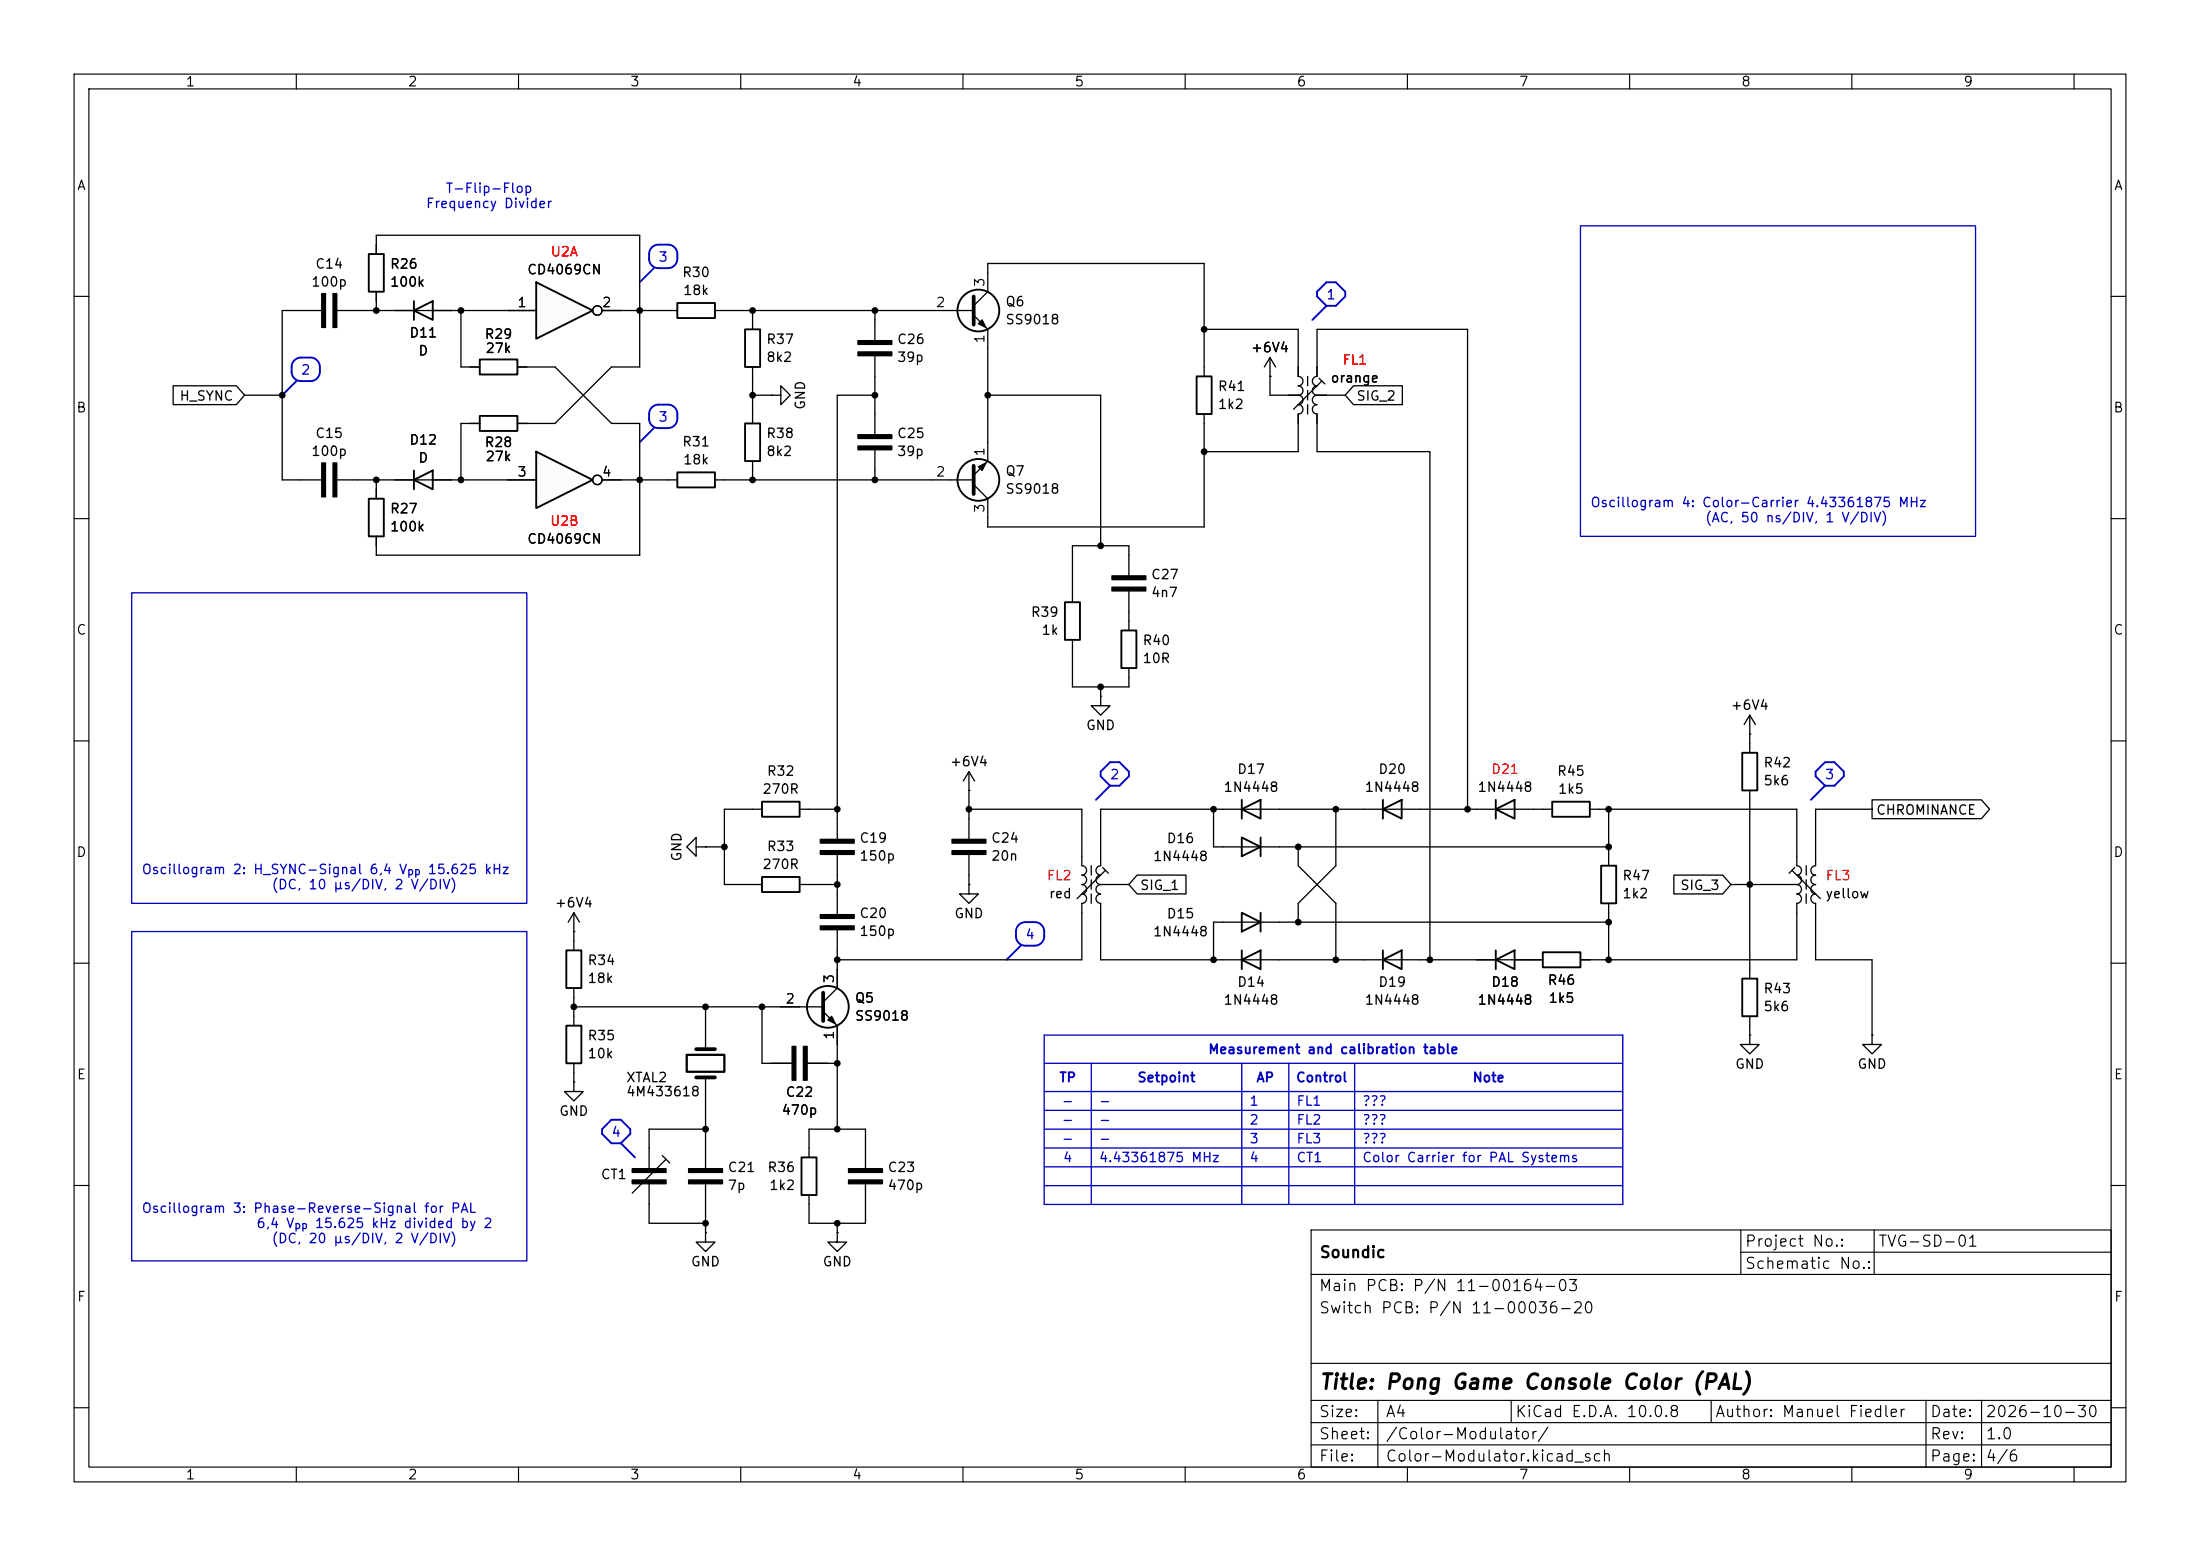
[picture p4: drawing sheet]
<svg xmlns="http://www.w3.org/2000/svg" width="297mm" height="210mm" viewBox="0 0 297 210" stroke-linecap="round" stroke-linejoin="round" font-family="sans-serif">
<g fill="none" stroke="#000" stroke-width=".15">
<path d="M10 10h277v190h-277zM12 12h273v186h-273zM40 10v2M70 10v2M100 10v2M130 10v2M160 10v2M190 10v2M220 10v2M250 10v2M280 10v2M10 40h2"/>
<path d="M285 40h2M10 70h2M285 70h2M10 100h2M285 100h2M10 130h2M285 130h2M10 160h2M177 166h108v32h-108zM177 172h108M235 169h50M235 166v6"/>
<path d="M253 166v6M285 160h2M10 190h2M40 198v2M70 198v2M100 198v2M130 198v2M160 198v2M177 195h108M177 192h108M177 189h108M177 184h108"/>
<path d="M186 189v9M190 198v2M204 189v3M220 198v2M231 189v3M250 198v2M260 189v9M267.5 189v9M280 198v2M285 190h2"/>
</g>
<g fill="none" stroke="#000" stroke-width=".25">
<path d="M49.8 34.3h2v5.1h-2zM55.9 41.9l2.5-1.3v2.6zM55.9 40.6v2.6M161.5 50.8h2.1v5.1h-2.1zM55.9 64.8l2.5-1.3v2.5zM55.9 63.5v2.5M167.6 109.2l2.6-1.2v2.5zM167.6 108v2.5M186.7 109.2l2.5-1.2v2.5zM186.7 108v2.5M216.2 116.8h2v5.1h-2zM76.5 128.3h2v5.1h-2z"/>
<path d="M76.5 138.4h2v5.1h-2zM167.6 129.5l2.6-1.2v2.5zM167.6 128.3v2.5M186.7 129.5l2.5-1.2v2.5zM186.7 128.3v2.5M201.9 129.5l2.6-1.2v2.5zM201.9 128.3v2.5M208.3 128.5h5.1v2.1h-5.1zM235.2 132.1h2v5.1h-2z"/>
</g>
<g fill="none" stroke="#000" stroke-width=".18">
<path d="M50.8 33v1.3M50.8 39.4v1.2M40.6 41.9h2.8M45.5 41.9h2.8M53.3 41.9h7.7M162.6 49.5v1.3M162.6 55.9v1.3M171.4 50.8h.1M171.4 48.3l-.7 1.2M171.4 48.3l.8 1.2M171.4 48.3v2.5M174 53.3h1.3a.64 .64 0 0 1 .6 .7 .64 .64 0 0 1-.6 .6 .64 .64 0 0 1 .6 .7 .64 .64 0 0 1-.6 .6v1.3"/>
<path d="M175.3 49.5v1.3a.64 .64 0 0 1 .6 .6 .64 .64 0 0 1-.6 .7 .64 .64 0 0 1 .6 .6 .64 .64 0 0 1-.6 .6M176.5 50.8v1.3M176.5 52.7v1.3M176.5 54.6v1.3M177.8 49.5v1.3a.63 .63 0 0 0-.6 .6 .63 .63 0 0 0 .6 .7 .64 .64 0 0 0-.6 .6 .64 .64 0 0 0 .6 .6h1.3M177.8 53.3a.63 .63 0 0 0-.6 .7 .63 .63 0 0 0 .6 .6 .64 .64 0 0 0-.6 .6 .64 .64 0 0 0 .6 .7v1.3M178.1 51.1l.7 .7M178.4 51.4l-3.8 3.8M40.6 64.8h2.8M45.5 64.8h2.8M53.3 64.8h7.7M165.1 109.2h7.6"/>
<path d="M184.1 109.2h7.7M217.2 115.6v1.2M241.3 119.4h1.3M241.9 117.5l3.8 3.8M242.3 117.1l-.8 .8M242.6 115.6v1.2a.63 .63 0 0 1 .6 .7 .63 .63 0 0 1-.6 .6 .64 .64 0 0 1 .6 .6 .64 .64 0 0 1-.6 .7M242.6 119.4a.63 .63 0 0 1 .6 .6 .63 .63 0 0 1-.6 .7 .64 .64 0 0 1 .6 .6 .64 .64 0 0 1-.6 .6v1.3M243.8 116.8v1.3M243.8 118.7v1.3M245.1 115.6v1.2a.64 .64 0 0 0-.6 .7 .64 .64 0 0 0 .6 .6 .64 .64 0 0 0-.6 .7 .64 .64 0 0 0 .6 .6 .64 .64 0 0 0-.6 .6 .64 .64 0 0 0 .6 .7 .64 .64 0 0 0-.6 .6 .64 .64 0 0 0 .6 .6M77.5 125.7h.1M77.5 123.2v2.5"/>
<path d="M77.5 127v1.3M77.5 133.4v1.2M77.5 137.2v1.2M77.5 123.2l-.8 1.3M77.5 123.2l.7 1.3M95.2 139.7v1.9M165.1 129.5h7.6M184.1 129.5h7.7M199.4 129.5h8.9M213.4 129.5h1.2M217.2 121.9v1.3M236.2 139.7v1.3h1.3l-1.3 1.2-1.3-1.2h1.3"/>
<path d="M236.2 139.7h.1M236.2 130.8v1.3M236.2 137.2v1.2M243.8 120.7v1.2M245.1 121.9v1.3M252.7 139.7v1.3h-1.2l1.2 1.2 1.3-1.2h-1.3M252.7 139.7h.1M77.5 146.1v1.2h1.2l-1.2 1.3-1.3-1.3h1.3M77.5 146.1h.1M77.5 143.5v1.3M87.6 154.9v3.1M87.6 159.5v3.1"/>
<path d="M89.4 156l1 1M89.9 156.5l-4.6 4.5M95.2 145.4v1.9"/>
</g>
<path d="M94 145.4h2.5M94 141.6h2.5" fill="none" stroke="#000" stroke-width=".51"/>
<path d="M92.7 142.4h5.1v2.3h-5.1z" fill="none" stroke="#000" stroke-width=".3"/>
<path d="M43.4 39.6h.5v4.6h-.5zM45 39.6h.5v4.6h-.5zM43.4 62.5h.5v4.6h-.5zM45 62.5h.5v4.6h-.5zM85.3 157.7h4.6v.5h-4.6zM85.3 159.3h4.6v.5h-4.6z" fill="#000" stroke="#000" stroke-width=".18"/>
<path d="M72.4 38.1l7.6 3.8-7.6 3.8z" fill="#fcfcfc"/>
<g fill="none" stroke="#000" stroke-width=".25">
<path d="M72.4 38.1l7.6 3.8-7.6 3.8zM64.8 48.5h5v2h-5zM64.8 56.1h5v2.1h-5zM91.4 40.9h5.1v2h-5.1zM100.6 44.5h2v5h-2zM100.6 57.2h2v5h-2zM91.4 63.8h5.1v2h-5.1zM143.8 81.3h2v5.1h-2zM151.4 85.1h2v5.1h-2zM102.9 108.2h5v2h-5zM102.9 118.4h5v2h-5zM167.6 113l2.6 1.3-2.6 1.3z"/>
<path d="M170.2 113v2.6M201.9 109.2l2.6-1.2v2.5zM201.9 108v2.5M209.5 108.2h5.1v2h-5.1zM235.2 101.6h2v5.1h-2zM167.6 123.2l2.6 1.3-2.6 1.2zM170.2 123.2v2.5"/>
<circle cx="132.1" cy="41.9" r="2.82"/>
<circle cx="132.1" cy="64.8" r="2.82"/>
<circle cx="111.8" cy="135.9" r="2.82"/>
</g>
<g fill="none" stroke="#000" stroke-width=".18">
<path d="M133.3 36.8v2.6l-1.9 1.9M63.5 49.5h1.3M63.5 57.2h1.3M68.6 41.9h3.8M69.8 49.5h1.3M69.8 57.2h1.3M81.3 41.9h2.5M90.2 41.9h1.2M96.5 41.9h1.3M101.6 43.2v1.3M101.6 49.5v1.3M101.6 55.9v1.3"/>
<path d="M104.1 53.3h1.3v-1.2l1.3 1.2-1.3 1.3v-1.3M104.1 53.3h.1M118.1 43.2v2.8M118.1 48v2.8M118.1 55.9v2.8M125.7 41.9h5.7M131.4 42.5l1.9 2v2.5M133.3 59.7v2.5l-1.9 1.9M90.2 64.8h1.2M96.5 64.8h1.3M101.6 62.2v1.3M118.1 60.7v2.8"/>
<path d="M125.7 64.8h5.7M131.4 65.4l1.9 1.9v2.6M152.4 74.9v2.8M152.4 79.8v2.8M144.8 80v1.3M144.8 86.4v1.2M148.6 94v1.3h1.3l-1.3 1.2-1.3-1.2h1.3M148.6 94h.1M152.4 83.8v1.3M152.4 90.2v1.2M236.2 99.1h.1M236.2 96.5l-.7 1.3"/>
<path d="M236.2 96.5l.8 1.3M236.2 96.5v2.6M94 114.3v-1.3l-1.3 1.3 1.3 1.3v-1.3h1.2M95.2 114.3h.1M101.6 109.2h1.3M101.6 119.4h1.3M107.9 109.2h1.3M107.9 119.4h1.3M113 110.5v2.8M113 115.3v2.8M130.8 110.5v2.8M130.8 115.3v2.8"/>
<path d="M146 115.6v1.2a.64 .64 0 0 1 .7 .7 .64 .64 0 0 1-.7 .6 .64 .64 0 0 1 .7 .7 .64 .64 0 0 1-.7 .6 .64 .64 0 0 1 .7 .6 .64 .64 0 0 1-.7 .7 .64 .64 0 0 1 .7 .6 .64 .64 0 0 1-.7 .6M147.3 116.8v1.3M147.3 118.7v1.3M148.6 115.6v1.2a.63 .63 0 0 0-.6 .7 .63 .63 0 0 0 .6 .6 .64 .64 0 0 0-.6 .6 .64 .64 0 0 0 .6 .7M148.6 119.4a.63 .63 0 0 0-.6 .6 .63 .63 0 0 0 .6 .7 .64 .64 0 0 0-.6 .6 .64 .64 0 0 0 .6 .6v1.3M148.6 119.4h1.3M148.9 117.1l.7 .8M149.2 117.5l-3.8 3.8M165.1 114.3h7.6M199.4 109.2h7.6M208.3 109.2h1.2M214.6 109.2h1.3"/>
<path d="M236.2 100.3v1.3M236.2 106.7v1.3M105.4 135.9h5.7M111.1 136.5l1.9 1.9v2.6M113 120.7v2.7M113 125.5v2.8M113 130.8v2.6l-1.9 1.9M146 121.9v1.3M147.3 120.7v1.2M165.1 124.5h7.6M104.1 143.5h2.8M109 143.5h2.8"/>
<path d="M95.2 166.4v1.2h1.3l-1.3 1.3-1.2-1.3h1.2M95.2 166.4h.1M113 166.4v1.2h1.3l-1.3 1.3-1.2-1.3h1.2M113 166.4h.1"/>
<circle cx="80.6" cy="41.9" r=".63"/>
</g>
<g fill="#000" stroke="#000" stroke-width=".18">
<path d="M115.8 58.7h4.6v.5h-4.6zM115.8 46h4.6v.5h-4.6zM115.8 47.5h4.6v.5h-4.6zM132.1 43.7l.5-.5 .5 1zM115.8 60.2h4.6v.5h-4.6zM132.1 63l1-.5-.5 1zM150.1 77.7h4.6v.5h-4.6zM150.1 79.2h4.6v.6h-4.6zM110.7 113.3h4.6v.5h-4.6zM110.7 114.8h4.6v.5h-4.6zM128.5 113.3h4.6v.5h-4.6zM128.5 114.8h4.6v.5h-4.6z"/>
<path d="M110.7 123.4h4.6v.6h-4.6zM110.7 125h4.6v.5h-4.6zM111.8 137.7l.5-.5 .5 1zM106.9 141.2h.5v4.6h-.5zM108.5 141.2h.5v4.6h-.5z"/>
</g>
<path d="M131.4 40v3.8M131.4 62.9v3.8M111.1 134v3.8" fill="none" stroke="#000" stroke-width=".51"/>
<path d="M72.4 61l7.6 3.8-7.6 3.8z" fill="#fcfcfc"/>
<path d="M49.8 67.3h2v5.1h-2zM72.4 61l7.6 3.8-7.6 3.8zM108.2 156.2h2v5.1h-2z" fill="none" stroke="#000" stroke-width=".25"/>
<g fill="none" stroke="#000" stroke-width=".18">
<path d="M50.8 34.3v-2.5h35.6v17.7h-3.9l-7.6 7.7h-5.1M50.8 39.4v2.5M133.3 36.8v-1.2h29.3v13.9M23.4 52.1h8.5l1.1 1.2-1.1 1.3h-8.5zM33 53.3h5.1M40.6 41.9h-2.5v22.9h2.5M48.3 41.9h7.6M58.4 41.9h14M62.2 41.9v7.6h2.6M64.8 57.2h-2.6v7.6M69.8 49.5h5.1l7.6 7.7h3.9v17.7h-35.6v-2.5M81.3 41.9h8.9"/>
<path d="M97.8 41.9h27.9M101.6 53.3h2.5M101.6 41.9v1.3M101.6 50.8v5.1M118.1 41.9v1.3M118.1 50.8v5.1M118.1 53.3h-5.1v57.2M133.3 47v12.7M133.3 53.3h15.3v20.4M162.6 57.2v13.9h-29.3v-1.2M162.6 44.5h12.7v6.3M171.4 50.8h.1"/>
<path d="M171.4 50.8v2.5h3.9M175.3 55.9v5.1h-12.7M177.8 53.3h3.8M177.8 50.8v-6.3h20.3v64.7M177.8 55.9v5.1h15.2v68.5M182.7 52.1h6.6v2.5h-6.6l-1.1-1.3zM48.3 64.8h7.6M50.8 64.8v2.5M58.4 64.8h14M81.3 64.8h8.9M97.8 64.8h27.9M101.6 63.5v1.3"/>
<path d="M118.1 63.5v1.3M152.4 74.9v-1.2h-7.6v6.3M144.8 87.6v5.1h7.6v-1.3M148.6 92.7v1.3M152.4 82.6v1.2M236.2 99.1v1.2M95.2 114.3h2.6M101.6 109.2h-3.8v10.2h3.8M109.2 119.4h3.8M109.2 109.2h3.8M113 118.1v2.6M130.8 106.7h.1"/>
<path d="M130.8 119.4v1.3h-1.3l1.3 1.2 1.3-1.2h-1.3M130.8 119.4h.1M130.8 104.1l.8 1.3M130.8 104.1l-.8 1.3M130.8 104.1v6.4M130.8 118.1v1.3M130.8 109.2h15.2v6.4M149.9 119.4h2.5M153.5 118.1h6.6v2.6h-6.6l-1.1-1.3zM163.8 109.2v5.1h1.3M165.1 109.2h-16.5v6.4M172.7 109.2h11.4"/>
<path d="M172.7 114.3h44.5M175.3 114.3v2.5l5 5.1v7.6M180.3 109.2v7.6l-5 5.1v2.6M191.8 109.2h7.6M207 109.2h1.3M215.9 109.2h26.7v6.4M217.2 109.2v6.4M226 118.1h6.6l1.1 1.3-1.1 1.3h-6.6zM233.7 119.4h7.6M236.2 108v22.8M252.7 107.9h14.8l1.1 1.3-1.1 1.3h-14.8zM252.7 109.2h-7.6v6.4"/>
<path d="M77.5 125.7v1.3M77.5 134.6v2.6M77.5 135.9h30.4M95.2 135.9v3.8M102.9 135.9v7.6h4M113 128.3v5.1M113 138.4v14M146 123.2v6.3h-33M148.6 123.2v6.3h16.5M165.1 124.5h-1.3v5M172.7 129.5h11.4M172.7 124.5h44.5"/>
<path d="M191.8 129.5h10.1M204.5 129.5h3.8M217.2 123.2v6.3M236.2 138.4v1.3M242.6 123.2v6.3h-29.2M245.1 123.2v6.3h7.6v10.2M77.5 144.8v1.3M95.2 147.3v10.4M95.2 159.8v6.6M95.2 152.4h-7.6v2.5M109 143.5h4M109.2 156.2v-3.8h7.6v5.3"/>
<path d="M116.8 159.8v5.3h-7.6v-3.8M87.6 162.6v2.5h7.6M113 165.1v1.3"/>
<circle cx="80.6" cy="41.9" r=".63"/>
<circle cx="80.6" cy="64.8" r=".63"/>
</g>
<path d="M93 157.7h4.5v.5h-4.5zM93 159.3h4.5v.5h-4.5zM114.6 157.7h4.5v.5h-4.5zM114.6 159.3h4.5v.5h-4.5z" fill="#000" stroke="#000" stroke-width=".18"/>
<g fill="none" stroke="#0000c2" stroke-width=".18">
<path d="M213.4 30.5h53.3v41.9h-53.3zM17.8 80h53.3v41.9h-53.3zM17.8 125.7h53.3v44.5h-53.3zM141 139.7h78.1v22.9h-78.1zM141 143.5h78.1M141 147.3h78.1M141 149.9h78.1M141 152.4h78.1M141 154.9h78.1M141 157.5h78.1M147.3 143.5v19.1M167.6 143.5v19.1"/>
<path d="M174 143.5v19.1M182.9 143.5v19.1M141 160h78.1"/>
</g>
<g fill="none" stroke="#0000c2" stroke-width=".25">
<path d="M88 33.4l.7-.4h1.5a1.27 1.27 0 0 1 1.2 1.3v.6a1.27 1.27 0 0 1-1.2 1.3h-1.3a1.27 1.27 0 0 1-1.3-1.3l.1-.9zM88.3 36.2l-1.9 1.9M177.8 39.4l1.3-1.3h1.2l1.3 1.3v.6l-1.3 1.3h-1.2l-1.3-1.3zM39.4 50.2a1.28 1.28 0 0 0 1.2 1.2h1.3a1.27 1.27 0 0 0 1.3-1.2v-.7a1.27 1.27 0 0 0-1.3-1.2h-1.3a1.27 1.27 0 0 0-1.2 1.2v.7M40 51.4l-1.9 1.9M88 55l.7-.4h1.5a1.27 1.27 0 0 1 1.2 1.3v.6a1.28 1.28 0 0 1-1.2 1.3h-1.3a1.27 1.27 0 0 1-1.3-1.3l.1-.9zM88.3 57.8l-1.9 1.9M179.1 41.3l-1.9 1.9M148.6 104.1l1.3-1.2h1.2l1.3 1.2v.7l-1.3 1.2h-1.2l-1.3-1.2zM149.9 106l-1.9 2M245.1 104.1l1.3-1.2h1.2l1.3 1.2v.7l-1.3 1.2h-1.2l-1.3-1.2zM246.4 106l-1.9 2"/>
<path d="M137.5 124.8l.7-.3h1.5a1.27 1.27 0 0 1 1.3 1.2v.7a1.28 1.28 0 0 1-1.3 1.2h-1.3a1.27 1.27 0 0 1-1.2-1.2v-1zM137.8 127.6l-1.9 1.9M81.3 152.4l1.2-1.3h1.3l1.3 1.3v.6l-1.3 1.3h-1.3l-1.2-1.3zM83.8 154.3l1.9 1.9"/>
</g>
<g fill="#000">
<circle cx="38.1" cy="53.3" r=".46"/>
<circle cx="50.8" cy="41.9" r=".46"/>
<circle cx="62.2" cy="41.9" r=".46"/>
<circle cx="86.4" cy="41.9" r=".46"/>
<circle cx="101.6" cy="41.9" r=".46"/>
<circle cx="101.6" cy="53.3" r=".46"/>
<circle cx="118.1" cy="41.9" r=".46"/>
<circle cx="118.1" cy="53.3" r=".46"/>
<circle cx="133.3" cy="53.3" r=".46"/>
<circle cx="162.6" cy="44.5" r=".46"/>
<circle cx="50.8" cy="64.8" r=".46"/>
<circle cx="62.2" cy="64.8" r=".46"/>
<circle cx="86.4" cy="64.8" r=".46"/>
<circle cx="101.6" cy="64.8" r=".46"/>
<circle cx="118.1" cy="64.8" r=".46"/>
<circle cx="148.6" cy="73.7" r=".46"/>
<circle cx="162.6" cy="61" r=".46"/>
<circle cx="148.6" cy="92.7" r=".46"/>
<circle cx="97.8" cy="114.3" r=".46"/>
<circle cx="113" cy="119.4" r=".46"/>
<circle cx="113" cy="109.2" r=".46"/>
<circle cx="130.8" cy="109.2" r=".46"/>
<circle cx="163.8" cy="109.2" r=".46"/>
<circle cx="175.3" cy="114.3" r=".46"/>
<circle cx="180.3" cy="109.2" r=".46"/>
<circle cx="198.1" cy="109.2" r=".46"/>
<circle cx="217.2" cy="109.2" r=".46"/>
<circle cx="217.2" cy="114.3" r=".46"/>
<circle cx="236.2" cy="119.4" r=".46"/>
<circle cx="77.5" cy="135.9" r=".46"/>
<circle cx="95.2" cy="135.9" r=".46"/>
<circle cx="102.9" cy="135.9" r=".46"/>
<circle cx="113" cy="129.5" r=".46"/>
<circle cx="163.8" cy="129.5" r=".46"/>
<circle cx="175.3" cy="124.5" r=".46"/>
<circle cx="180.3" cy="129.5" r=".46"/>
<circle cx="193" cy="129.5" r=".46"/>
<circle cx="217.2" cy="129.5" r=".46"/>
<circle cx="217.2" cy="124.5" r=".46"/>
<circle cx="95.2" cy="152.4" r=".46"/>
<circle cx="113" cy="152.4" r=".46"/>
<circle cx="113" cy="143.5" r=".46"/>
<circle cx="95.2" cy="165.1" r=".46"/>
<circle cx="113" cy="165.1" r=".46"/>
</g>
<text font-size="2" x="178" y="188">Title: Pong Game Console Color (PAL)</text>
<g font-size="1.5">
<text x="178" y="170.1">Soundic</text>
<text x="235.5" y="168.6">Project No.:</text>
<text x="235.5" y="171.6">Schematic No.:</text>
<text x="253.5" y="168.6">TVG-SD-01</text>
<text x="178" y="174.6">Main PCB: P/N 11-00164-03</text>
<text x="178" y="177.6">Switch PCB: P/N 11-00036-20</text>
<text x="178" y="191.6">Size:</text>
<text x="187" y="191.6">A4</text>
<text x="204.5" y="191.6">KiCad E.D.A. 10.0.8</text>
<text x="231.5" y="191.6">Author: Manuel Fiedler</text>
<text x="260.5" y="191.6">Date:</text>
<text x="268" y="191.6">2026-10-30</text>
<text x="178" y="194.6">Sheet:</text>
<text x="178" y="197.6">File:</text>
<text x="187" y="197.6">Color-Modulator.kicad_sch</text>
<text x="187" y="194.6">/Color-Modulator/</text>
<text x="260.5" y="197.6">Page:</text>
<text x="260.5" y="194.6">Rev:</text>
<text x="268" y="194.6">1.0</text>
<text x="268" y="197.6">4/6</text>
</g>
<g font-size="1.3">
<text x="25" y="12">1</text>
<text x="55" y="12">2</text>
<text x="85" y="12">3</text>
<text x="115" y="12">4</text>
<text x="145" y="12">5</text>
<text x="175" y="12">6</text>
<text x="205" y="12">7</text>
<text x="235" y="12">8</text>
<text x="265" y="12">9</text>
<text x="10.3" y="26">A</text>
<text x="285.3" y="26">A</text>
<text x="41.9" y="39">100p</text>
<text x="42.5" y="36.6">C14</text>
<text x="52.6" y="36.6">R26</text>
<text x="52.6" y="39">100k</text>
<text x="69.8" y="41.8">1</text>
<text x="71.1" y="37.3">CD4069CN</text>
<text x="81.2" y="41.8">2</text>
<text x="92" y="37.7">R30</text>
<text x="92.1" y="40.1">18k</text>
<text x="126.3" y="41.8">2</text>
<text x="133.2" y="38.8" transform="rotate(-90 133.2 38.8)">3</text>
<text x="135.6" y="41.7">Q6</text>
<text x="55.2" y="45.9">D11</text>
<text x="65.3" y="46">R29</text>
<text x="65.5" y="48">27k</text>
<text x="103.4" y="46.7">R37</text>
<text x="121" y="46.7">C26</text>
<text x="133.2" y="46.5" transform="rotate(-90 133.2 46.5)">1</text>
<text x="135.6" y="44.1">SS9018</text>
<text x="168.8" y="47.9">+6V4</text>
<text x="56.4" y="48.3">D</text>
<text x="103.4" y="49.2">8k2</text>
<text x="121" y="49.2">39p</text>
<text x="164.3" y="53.1">R41</text>
<text x="179.5" y="51.9">orange</text>
<text x="10.2" y="56">B</text>
<text x="24.2" y="54.4">H_SYNC</text>
<text x="42.5" y="59.4">C15</text>
<text x="103.4" y="59.4">R38</text>
<text x="109" y="55.4" transform="rotate(-90 109 55.4)">GND</text>
<text x="121" y="59.4">C25</text>
<text x="164.3" y="55.5">1k2</text>
<text x="183" y="54.4">SIG_2</text>
<text x="285.2" y="56">B</text>
<text x="41.9" y="61.9">100p</text>
<text x="55.2" y="60.3">D12</text>
<text x="56.4" y="62.7">D</text>
<text x="65.3" y="60.7">R28</text>
<text x="65.5" y="62.6">27k</text>
<text x="69.8" y="64.6">3</text>
<text x="81.2" y="64.6">4</text>
<text x="92" y="60.6">R31</text>
<text x="92.1" y="63">18k</text>
<text x="103.4" y="61.9">8k2</text>
<text x="121" y="61.9">39p</text>
<text x="126.3" y="64.6">2</text>
<text x="133.2" y="61.7" transform="rotate(-90 133.2 61.7)">1</text>
<text x="135.6" y="64.5">Q7</text>
<text x="52.6" y="69.6">R27</text>
<text x="133.2" y="69.3" transform="rotate(-90 133.2 69.3)">3</text>
<text x="135.6" y="66.9">SS9018</text>
<text x="52.6" y="72">100k</text>
<text x="71.1" y="73.7">CD4069CN</text>
<text x="139.1" y="83.6">R39</text>
<text x="155.3" y="78.5">C27</text>
<text x="155.3" y="80.9">4n7</text>
<text x="10.2" y="86">C</text>
<text x="140.5" y="86">1k</text>
<text x="154.2" y="87.4">R40</text>
<text x="154.2" y="89.8">10R</text>
<text x="285.2" y="86">C</text>
<text x="146.5" y="98.8">GND</text>
<text x="233.6" y="96.1">+6V4</text>
<text x="102.8" y="107.4">270R</text>
<text x="103.4" y="105">R32</text>
<text x="128.1" y="103.7">+6V4</text>
<text x="165.1" y="107.2">1N4448</text>
<text x="166.9" y="104.8">D17</text>
<text x="184.1" y="107.2">1N4448</text>
<text x="186" y="104.8">D20</text>
<text x="199.4" y="107.2">1N4448</text>
<text x="210.1" y="105">R45</text>
<text x="210.2" y="107.4">1k5</text>
<text x="238" y="103.9">R42</text>
<text x="238" y="106.3">5k6</text>
<text x="253.2" y="110.3">CHROMINANCE</text>
<text x="10.2" y="116">D</text>
<text x="92.3" y="116.4" transform="rotate(-90 92.3 116.4)">GND</text>
<text x="102.8" y="117.6">270R</text>
<text x="103.4" y="115.2">R33</text>
<text x="115.9" y="114.1">C19</text>
<text x="115.9" y="116.5">150p</text>
<text x="133.7" y="114.1">C24</text>
<text x="133.7" y="116.5">20n</text>
<text x="155.6" y="116.5">1N4448</text>
<text x="157.4" y="114.1">D16</text>
<text x="218.9" y="119.1">R47</text>
<text x="285.2" y="116">D</text>
<text x="74.8" y="122.8">+6V4</text>
<text x="115.9" y="124.2">C20</text>
<text x="128.7" y="124.2">GND</text>
<text x="141.5" y="121.6">red</text>
<text x="153.8" y="120.4">SIG_1</text>
<text x="157.4" y="124.3">D15</text>
<text x="218.9" y="121.6">1k2</text>
<text x="226.7" y="120.4">SIG_3</text>
<text x="246.4" y="121.6">yellow</text>
<text x="79.2" y="130.6">R34</text>
<text x="115.9" y="126.6">150p</text>
<text x="155.6" y="126.7">1N4448</text>
<text x="79.2" y="133">18k</text>
<text x="105.9" y="135.8">2</text>
<text x="112.9" y="132.8" transform="rotate(-90 112.9 132.8)">3</text>
<text x="115.3" y="135.6">Q5</text>
<text x="165.1" y="135.9">1N4448</text>
<text x="166.9" y="133.5">D14</text>
<text x="184.1" y="135.9">1N4448</text>
<text x="186" y="133.5">D19</text>
<text x="199.4" y="135.9">1N4448</text>
<text x="201.2" y="133.5">D18</text>
<text x="208.8" y="133.2">R46</text>
<text x="209" y="135.7">1k5</text>
<text x="238" y="134.4">R43</text>
<text x="238" y="136.8">5k6</text>
<text x="79.2" y="140.7">R35</text>
<text x="79.2" y="143.1">10k</text>
<text x="112.9" y="140.4" transform="rotate(-90 112.9 140.4)">1</text>
<text x="115.3" y="138.1">SS9018</text>
<text x="10.3" y="146">E</text>
<text x="84.4" y="146.4">XTAL2</text>
<text x="84.4" y="148.3">4M433618</text>
<text x="106" y="148.4">C22</text>
<text x="234.2" y="144.6">GND</text>
<text x="250.7" y="144.6">GND</text>
<text x="285.3" y="146">E</text>
<text x="75.4" y="150.9">GND</text>
<text x="105.4" y="150.8">470p</text>
<text x="81" y="159.5">CT1</text>
<text x="98.2" y="158.5">C21</text>
<text x="98.2" y="160.9">7p</text>
<text x="103.5" y="158.5">R36</text>
<text x="103.8" y="160.9">1k2</text>
<text x="119.7" y="158.5">C23</text>
<text x="119.7" y="160.9">470p</text>
<text x="93.2" y="171.2">GND</text>
<text x="111" y="171.2">GND</text>
<text x="10.3" y="176">F</text>
<text x="285.3" y="176">F</text>
<text x="25" y="200">1</text>
<text x="55" y="200">2</text>
<text x="85" y="200">3</text>
<text x="115" y="200">4</text>
<text x="145" y="200">5</text>
<text x="175" y="200">6</text>
<text x="205" y="200">7</text>
<text x="235" y="200">8</text>
<text x="265" y="200">9</text>
</g>
<g font-size="1.3" fill="#0000c2">
<text x="57.4" y="28.4">Frequency Divider</text>
<text x="60.1" y="26.4">T-Flip-Flop</text>
<text x="88.8" y="35.6">3</text>
<text x="179" y="40.7">1</text>
<text x="40.5" y="50.9">2</text>
<text x="88.8" y="57.2">3</text>
<text x="214.6" y="68.8">Oscillogram 4: Color-Carrier 4.43361875 MHz</text>
<text x="230.1" y="70.8">(AC, 50 ns/DIV, 1 V/DIV)</text>
<text x="149.8" y="105.5">2</text>
<text x="246.3" y="105.5">3</text>
<text x="19" y="118.3">Oscillogram 2: H_SYNC-Signal 6,4 V</text>
<text x="57.6" y="118.3">15.625 kHz</text>
<text x="36.6" y="120.3">(DC, 10 µs/DIV, 2 V/DIV)</text>
<text x="138.3" y="127.1">4</text>
<text x="163" y="142.6">Measurement and calibration table</text>
<text x="142.9" y="146.4">TP</text>
<text x="143.2" y="149.6">-</text>
<text x="148.3" y="149.6">-</text>
<text x="153.5" y="146.4">Setpoint</text>
<text x="168.6" y="149.6">1</text>
<text x="169.5" y="146.4">AP</text>
<text x="174.9" y="146.4">Control</text>
<text x="174.9" y="149.6">FL1</text>
<text x="183.8" y="149.6">???</text>
<text x="198.7" y="146.4">Note</text>
<text x="82.5" y="153.7">4</text>
<text x="143.2" y="152.1">-</text>
<text x="143.2" y="154.6">-</text>
<text x="148.3" y="152.1">-</text>
<text x="148.3" y="154.6">-</text>
<text x="168.6" y="152.1">2</text>
<text x="168.6" y="154.6">3</text>
<text x="174.9" y="152.1">FL2</text>
<text x="174.9" y="154.6">FL3</text>
<text x="183.8" y="152.1">???</text>
<text x="183.8" y="154.6">???</text>
<text x="143.4" y="157.2">4</text>
<text x="148.3" y="157.2">4.43361875 MHz</text>
<text x="168.6" y="157.2">4</text>
<text x="174.9" y="157.2">CT1</text>
<text x="183.8" y="157.2">Color Carrier for PAL Systems</text>
<text x="19" y="164">Oscillogram 3: Phase-Reverse-Signal for PAL</text>
<text x="34.5" y="166.1">6,4 V</text>
<text x="42.4" y="166.1">15.625 kHz divided by 2</text>
<text x="36.6" y="168.1">(DC, 20 µs/DIV, 2 V/DIV)</text>
</g>
<g font-size="1.3" fill="#f00">
<text x="74.3" y="34.9">U2A</text>
<text x="181.1" y="49.5">FL1</text>
<text x="74.2" y="71.3">U2B</text>
<text x="201.2" y="104.8">D21</text>
<text x="141.2" y="119.1">FL2</text>
<text x="246.4" y="119.1">FL3</text>
</g>
<g font-size="1" fill="#0000c2">
<text x="54.9" y="118.4">pp</text>
<text x="39.6" y="166.1">pp</text>
</g>
</svg>
